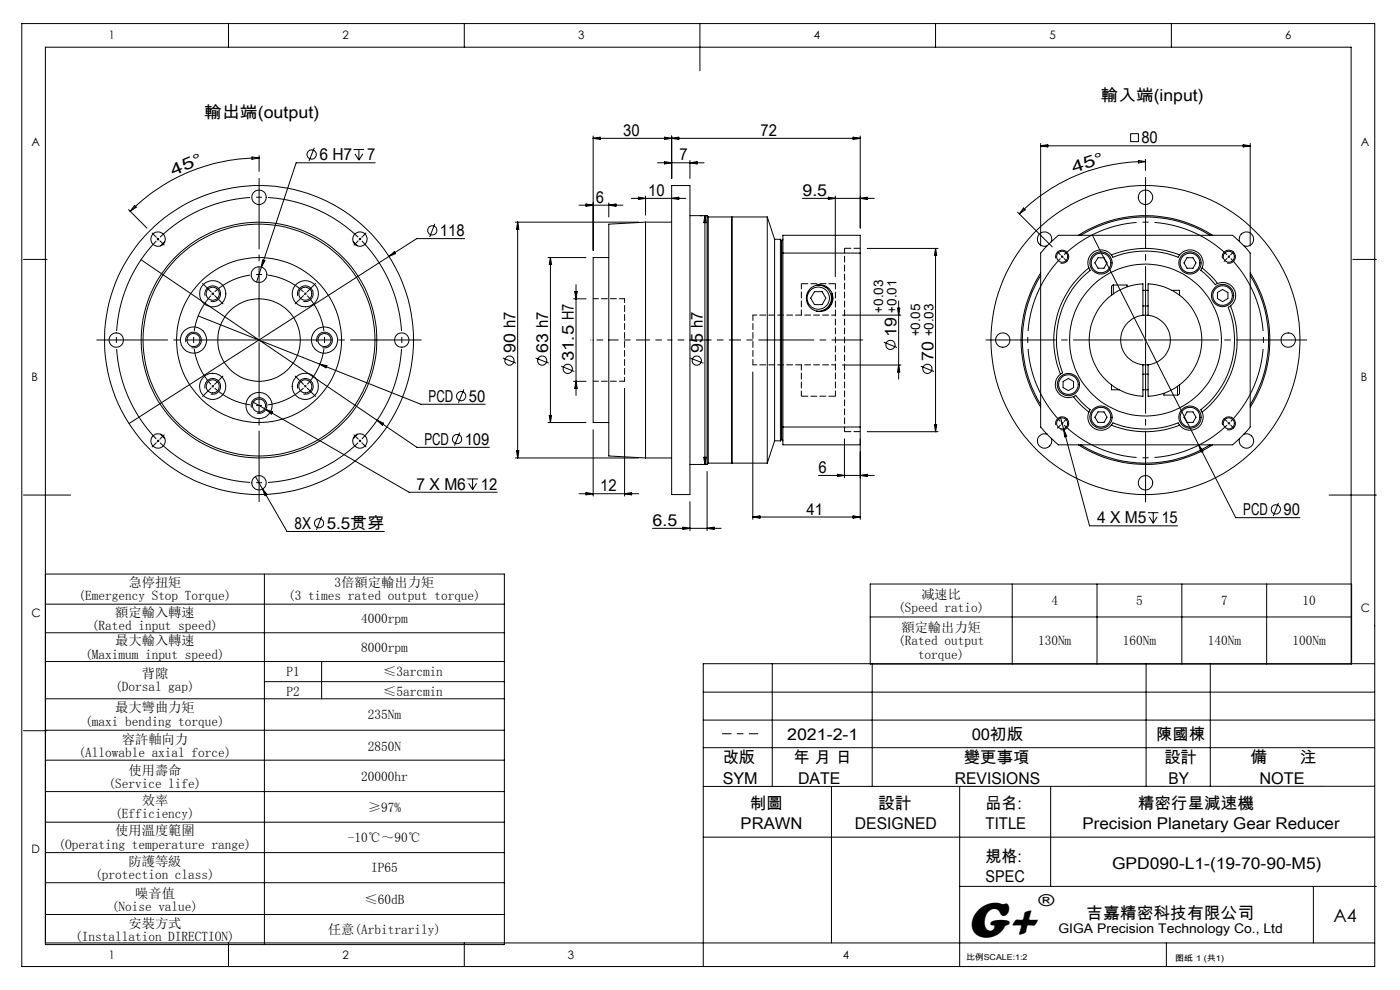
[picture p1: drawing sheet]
<svg xmlns="http://www.w3.org/2000/svg" width="297mm" height="210mm" viewBox="0 0 297 210" stroke-linecap="round" stroke-linejoin="round" font-family="sans-serif">
<g fill="none" stroke="#000" stroke-width=".21">
<path d="M4.6 5h287v200h-287zM48.5 5v5M98.5 5v5M148.5 5v10M198.5 5v5M248.5 5v5M53.4 33.3l1.6 .2-1.6 .3zM55 33.5a38.6 38.6 0 0 0-27.4 11.3M55 33v3.4M66.7 31.4l-1.2 2.8M75 31.7h2.3M75.3 32.6l.8 1.4"/>
<path d="M76.1 31.7v2.3M77 32.6l-.9 1.4M79.6 34.5h-16.8l-7.3 22.1M125.8 28.8v24.3M125.8 29.3h56.7M125.8 29.3l1.5-.2v.5zM139.5 34.5h9.9M141 34.3l1.5 .2-1.5 .3zM141 29.1v.5l3-.5v.5zM142.5 39.4h3.9v65.5h-3.9zM142.5 28.8v9M146.4 34v3.8"/>
<path d="M146.4 34.5l1.5-.2v.5zM181 29.1l1.5 .2-1.5 .3zM182.5 28.8v19.6M220.8 30.4v21.8M220.8 30.9h44.4M220.8 30.9l1.5-.2v.5zM239.9 28.4h1.6v1.6h-1.6zM241.5 34l1.5 .3-1.5 .3zM243 34.3a37.6 37.6 0 0 0-26.7 11.1M243 33.8v2.4M263.7 30.7l1.5 .2-1.5 .3zM265.2 30.4v21.8"/>
<path d="M5 55h5M27.3 44.5l3.9 3.9M28.5 43.6l.4 .3-1.3 .9zM29.9 55.1l50.1 34M33.3 50.5l.2 .2M33.5 50.7l-.2 .2M33.5 50.7l.2 .2M33.7 50.5l-.2 .2M35 51.3l-.9 .8M55.5 56.6l-1.1 3.2M55.7 55.2l.5 .1-.7 1.3zM74.9 51.3l.9 .8"/>
<path d="M82.5 54.4l-55.1 35.4M82.5 54.4l1.1-1 .3 .4zM92.3 47.5l-1.1 2.8M98.6 50.6h-10.2l-5.9 3.8M109.3 47.1h26.1M109.8 47.1l.3 1.5h-.5zM109.8 47.1v50M116.3 54.6h8M116.8 54.6v35M116.8 54.6l.2 1.5h-.5zM122.8 43.5h9.4M124.3 43.3l1.5 .2-1.5 .3z"/>
<path d="M129.2 54.6h-3.4v35h3.4M129.2 43v3M129.2 43.5l1.5-.2v.5zM133.9 42.1h11.6M135.4 41.8l1.5 .3-1.5 .2zM136.9 47.1v50M136.9 47.1l-7.7 .4v49.2l7.7 .4M136.9 47.1h5.6M136.9 41.6v4M142.5 42.1l1.5-.3v.5zM146.4 45.7h3.6M149.5 45.7v52.8"/>
<path d="M149.5 45.7l.3 1.5h-.5zM150 45.7v52.8M150 45.7l.2 .3M150.2 46v52.2M150.2 46h12.6M155.3 46v52.2M162.8 46v52.2M162.8 46l1.5 4.8M164.3 50.8v42.7M164.3 50.8h1.3M165.6 50.8v42.7M165.6 50.8l.2 .2"/>
<path d="M165.8 51v42.2M166.1 53.7v-3.8h16.4v3.8M166.1 50.8l-.3 .2M166.1 53.7h16.4M166.1 53.7v36.9M170.2 42.1h15.3M175.7 41.8l1.5 .3-1.5 .2zM177.2 41.6v17.1M182.5 42.1l1.5-.3v.5zM182.5 53.7v36.9M184 52.7h15M198.5 52.7v38.9"/>
<path d="M198.5 52.7l.2 1.5h-.5zM215.9 45l7.3 7.4M217.1 44.1l.4 .4-1.2 .9zM220.8 58.4a26.2 26.2 0 0 0 0 27.5M220.8 57.9a26.4 26.4 0 0 0 0 28.5M222.1 52.2l2.4-2.3h37l1.5 1.4 2.2 2.4v36.9l-.8 1-2.9 2.8h-37l-1.9-1.8-1.8-2v-36.9zM223 51.3a1.53 1.53 0 0 0-1.2-2.1 1.53 1.53 0 0 0-1.7 1.7 1.53 1.53 0 0 0 2 1.2M224 54.8a1.39 1.39 0 0 1 1.2-1.7 1.39 1.39 0 0 1 1.5 1.5 1.39 1.39 0 0 1-1.7 1.2M225.1 54.2l.2 .3M225.3 54.5l-.2 .1M225.3 54.5l.2 .1M225.5 54.2l-.2 .3"/>
<path d="M228.8 49.9a26.4 26.4 0 0 1 28.4 0M229.3 49.9a26.1 26.1 0 0 1 27.4 0M231 56.8a19.4 19.4 0 0 0-6 22.6M231 56.8l.3 .6a19 19 0 0 0-5.9 21.7l-.4 .3M231.7 49.8l22.6 44.6M232.9 54.7h1.3l.6 1.1-.6 1.1h-1.3l-.6-1.1zM235.8 54.1a2.77 2.77 0 0 0-3.6-.7 2.77 2.77 0 0 0-1.2 3.4M235.8 54.1a19.7 19.7 0 0 1 14.5 0M235.8 54.1l.2 .4a20.3 20.3 0 0 1 14 0l.3-.4M250.3 54.1a2.78 2.78 0 0 1 3.5-.7 2.78 2.78 0 0 1 1.2 3.4M251.8 54.7h1.3l.6 1.1-.6 1.1h-1.3l-.6-1.1zM255 56.8l2.2 2 1.1 1.3"/>
<path d="M255 56.8l-.3 .6 1.7 1.4 1.4 1.6 .5-.3M259.3 54.8a1.4 1.4 0 0 1 1.3-1.8 1.4 1.4 0 0 1 1.5 1.6 1.4 1.4 0 0 1-1.8 1.2M263 51.3a1.53 1.53 0 0 1 1.2-2.1 1.53 1.53 0 0 1 1.7 1.7 1.53 1.53 0 0 1-2 1.2M265.2 58.4a26 26 0 0 1 0 27.5M265.2 57.9a26.3 26.3 0 0 1 0 28.5M287 55h5M39.4 72.6a1.66 1.66 0 0 1 1.5-2.1 1.66 1.66 0 0 1 1.8 1.8 1.66 1.66 0 0 1-2.1 1.5M42.1 67l47.2 18.8h13.6M43.5 62.8a1.67 1.67 0 0 1 1.5-2.2 1.67 1.67 0 0 1 1.8 1.9 1.67 1.67 0 0 1-2.1 1.4M44.9 62.1l.2 .2M45.1 62.3l-.2 .2M45.1 62.3l.2 .2"/>
<path d="M45.3 62.1l-.2 .2M63.1 62.8a1.67 1.67 0 0 1 1.5-2.2 1.67 1.67 0 0 1 1.8 1.8 1.67 1.67 0 0 1-2.1 1.5M67.2 72.6a1.67 1.67 0 0 1 1.5-2.1 1.67 1.67 0 0 1 1.8 1.8 1.67 1.67 0 0 1-2.1 1.5M67.8 77.2l1.6 .4-.3 .4zM106.7 75.9l2.8 1.1M113.6 75.9l2.8 1.1M119 77.7l2.8 1.1M121.7 63.4h2.6M121.9 61.9h.5l-.2 1.5zM122.2 60.4v23.5M146.4 75.9l2.8 1.1M159.7 78.9v31.3"/>
<path d="M172.8 61.9h1.6l.8 1.3-.8 1.4h-1.6l-.8-1.4zM173.2 60.5a2.78 2.78 0 0 1 3.2 2.7 2.78 2.78 0 0 1-3.2 2.8M175 60.8h.4M176.5 62.2a3.3 3.3 0 0 1-1.7 3.7M178.7 66.8h12.4M178.7 77.4h12.4M187.5 72.6l2.8 1.1M190.4 65.4h.5l-.3 1.4zM190.6 63.8v16.6M190.6 77.4l.3 1.5h-.5zM195.3 77.7l2.8 1.1M225 79.4a2.77 2.77 0 0 0-.7 3.6 2.77 2.77 0 0 0 3.4 1.1"/>
<path d="M236.2 60.5l-.4 .3v1.8M236.2 60.5h2.9v.3M236.2 60.5v1.8M242.5 66.9v-6.7a11.9 11.9 0 0 0-11.4 11.9 11.9 11.9 0 0 0 11.4 12v-6.7M242.5 66.9a5.3 5.3 0 0 0-4.8 5.2 5.3 5.3 0 0 0 4.8 5.3M242.5 66.9h1.1M242.5 77.4h1.1M242.5 61.6h1.1M242.5 79.4h1.1M242.5 64.9h1.1M243.6 66.9a5.3 5.3 0 0 1 4.7 5.2 5.3 5.3 0 0 1-4.7 5.3M243.6 66.9v-6.7a11.9 11.9 0 0 1 11.4 11.9 11.9 11.9 0 0 1-11.4 12v-6.7"/>
<path d="M248.6 61.6h1.6v1M258.3 62l1.1-.6 1.1 .6v1.3l-1.1 .7-1.1-.7zM258.3 60.1a2.77 2.77 0 0 1 3.5 1.2 2.77 2.77 0 0 1-.7 3.6M261.1 64.9a19.4 19.4 0 0 1-6.1 22.5M261.1 64.9l-.5 .2a19.2 19.2 0 0 1-5.8 21.9l.2 .4M34.1 92.1l.9 .9M43.5 82.4a1.67 1.67 0 0 1 1.5-2.1 1.67 1.67 0 0 1 1.8 1.8 1.67 1.67 0 0 1-2.1 1.5M53.3 86.5a1.67 1.67 0 0 1 1.5-2.1 1.67 1.67 0 0 1 1.8 1.8 1.67 1.67 0 0 1-2.1 1.4M53.5 85.2l33.3 19.2h18.7M56.4 86.8l1.4 .6-.2 .4zM63.1 82.4a1.67 1.67 0 0 1 1.5-2.1 1.67 1.67 0 0 1 1.8 1.8 1.67 1.67 0 0 1-2.1 1.5M75.8 92.1l-.9 .9"/>
<path d="M80 89.1l8.4 5.8h15.4M80 89.1l1.4 .7-.3 .4zM97.5 91.7l-1.1 2.8M98.4 82.6l-1.1 2.8M109.3 97.1h26.1M109.6 95.6h.5l-.3 1.5zM116.3 89.6h8M116.5 88.1h.5l-.2 1.5zM121.7 80.9h2.6M122.2 80.9l.2 1.5h-.5zM125.8 91.1v14.1M132.5 82.4v22.8"/>
<path d="M136.9 97.1h5.6M146.4 98.5h3.6M149.3 97h.5l-.3 1.5zM150.2 98.2h12.6M150.2 98.2l-.2 .3M164.3 93.5l-1.5 4.7M164.3 93.5h1.3M165.8 93.2l-.2 .3M165.8 93.2l.3 .3M166.1 90.6v3.8h16.4v-3.8M166.1 90.6h16.4M179.1 93.1v8.2"/>
<path d="M182.5 93.1v17.1M184 91.6h15M198.2 90.1h.5l-.2 1.5zM222.1 92.1a1.53 1.53 0 0 0-2 1.2 1.53 1.53 0 0 0 1.7 1.7 1.53 1.53 0 0 0 1.2-2M224 90.2a1.38 1.38 0 0 1 1.2-1.8 1.38 1.38 0 0 1 1.5 1.5 1.38 1.38 0 0 1-1.7 1.2M225 88.5l.7 2.6M225.5 80.9l1.2-.6 1.1 .6v1.3l-1.1 .7-1.2-.7zM225.7 91.1l5.4 20.4h18.7M225.7 91.1l.6 1.4-.5 .2zM227.7 84.1l1.1 1.4 2.2 1.9M227.7 84.1l.5-.2 1.5 1.6 1.6 1.4-.3 .5M228.8 94.4a26.4 26.4 0 0 0 28.4 0"/>
<path d="M229.3 94.4a26.1 26.1 0 0 0 27.4 0M231 87.4a2.78 2.78 0 0 0 1.2 3.5 2.78 2.78 0 0 0 3.6-.7M232.9 87.4h1.3l.6 1.1-.6 1.1h-1.3l-.6-1.1zM235.8 90.2a19.7 19.7 0 0 0 14.5 0M235.8 90.2l.2-.4a20.3 20.3 0 0 0 14 0l.3 .4M235.8 81.7v1h1.6M242.5 82.7h1.1M246.9 83.4v.4h2.9M249.8 81.9v1.9M250.2 81.7v1.8l-.4 .3M251.8 87.4h1.3l.6 1.1-.6 1.1h-1.3l-.6-1.1zM254.3 94.4l7.8 15.4h13.7"/>
<path d="M254.3 94.4l.9 1.2-.4 .3zM255 87.4a2.78 2.78 0 0 1-1.1 3.5 2.78 2.78 0 0 1-3.6-.7M259.3 90.2a1.39 1.39 0 0 1 1.3-1.8 1.39 1.39 0 0 1 1.5 1.5 1.39 1.39 0 0 1-1.8 1.2M263.9 92.1a1.53 1.53 0 0 1 2 1.2 1.53 1.53 0 0 1-1.7 1.7 1.53 1.53 0 0 1-1.2-2M5 105h10M54.2 101.1l1.5 2.6M55.7 103.7l5.2 9h20.6M55.7 103.7l1 1.2-.5 .3zM68.2 109.6l-1.1 2.8M99.1 101.6h2.3M99.4 102.5l.9 1.3M100.3 101.6v2.2"/>
<path d="M101.1 102.5l-.8 1.3M122.8 104.7h12.7M124.3 104.5l1.5 .2-1.5 .3zM132.5 104.7l1.5-.2v.5zM138.4 112.1h14.6M144.9 111.8l1.5 .3-1.5 .2zM146.4 106.4v6.2M150 100v12.6M150 112.1l1.5-.3v.5zM159.7 109.7h22.8M159.7 109.7l1.5-.3v.5zM173.6 100.9h11.9"/>
<path d="M177.7 100.6l1.4 .3-1.4 .2zM181 109.4l1.5 .3-1.5 .2zM182.5 100.9l1.5-.3v.5zM243.5 108.8h2.2M243.8 109.6l.9 1.4M244.7 108.8v2.2M245.5 109.6l-.8 1.4M271.2 106.7l-1.1 2.8M282 105h10M9.6 128.2h97.4M9.6 134.2h97.4M9.6 121.8h97.4v78.6h-97.4v-190.4h277v130.8"/>
<path d="M56.1 121.8v78.6M184.6 123.9h102.1v17h-102.1zM184.6 130.9h102.1M214.7 123.9v17M232.7 123.9v17M250.7 123.9v17M268.7 123.9v17M5 155h5M9.6 140.3h97.4M9.6 148.2h97.4M9.6 154.9h97.4M56.1 144.6h50.9"/>
<path d="M68.2 140.3v7.9M149.2 152.7h142.4M149.2 146.8h142.4M149.2 158.6h142.4M163.8 140.8v26M185 140.8v26M243.1 140.8v26M256.8 140.8v26M291.6 140.8h-142.4v64.2M9.6 161.2h97.4M9.6 167.9h97.4M9.6 174.4h97.4"/>
<path d="M149.2 177.6h142.4M176.4 166.8v33.2M203.6 166.8v38.2M222.9 166.8v21.2M291.6 166.8h-142.4M9.6 180.9h97.4M9.6 187.2h97.4M9.6 194h97.4M203.6 188h88.4M278.6 188v12M9.6 200h282M48.5 200v5"/>
<path d="M98.5 200v5M247.4 200v5"/>
<circle cx="66.1" cy="32.8" r=".99"/>
<circle cx="33.5" cy="50.7" r="1.53"/>
<circle cx="55" cy="41.8" r="1.53"/>
<circle cx="55" cy="58.3" r="1.67"/>
<circle cx="76.4" cy="50.7" r="1.53"/>
<circle cx="91.7" cy="48.9" r=".98"/>
<circle cx="225.3" cy="54.5" r="1.16"/>
<circle cx="233.6" cy="55.8" r="2.09"/>
<circle cx="233.6" cy="55.8" r="2.37"/>
<circle cx="243" cy="41.8" r="1.53"/>
<circle cx="252.4" cy="55.8" r="2.37"/>
<circle cx="252.4" cy="55.8" r="2.08"/>
<circle cx="260.7" cy="54.5" r="1.17"/>
<circle cx="24.7" cy="72.1" r="1.53"/>
<circle cx="41" cy="72.1" r="1.39"/>
<circle cx="41.1" cy="72.1" r="2.79"/>
<circle cx="45.1" cy="62.3" r="2.78"/>
<circle cx="45.1" cy="62.3" r="1.39"/>
<circle cx="54.9" cy="72.1" r="25"/>
<circle cx="54.9" cy="72.1" r="32.8"/>
<circle cx="54.9" cy="72.1" r="17.5"/>
<circle cx="55" cy="72.1" r="8.8"/>
<circle cx="55" cy="72.1" r="24.6"/>
<circle cx="64.8" cy="62.3" r="1.38"/>
<circle cx="64.8" cy="62.3" r="2.77"/>
<circle cx="68.8" cy="72.1" r="1.38"/>
<circle cx="68.8" cy="72.1" r="2.78"/>
<circle cx="85.2" cy="72.1" r="1.53"/>
<circle cx="108.1" cy="76.5" r=".98"/>
<circle cx="115" cy="76.5" r=".98"/>
<circle cx="120.4" cy="78.2" r=".99"/>
<circle cx="147.8" cy="76.5" r=".99"/>
<circle cx="173.6" cy="63.2" r="2.37"/>
<circle cx="173.9" cy="63.2" r="2.83"/>
<circle cx="188.9" cy="73.1" r=".98"/>
<circle cx="196.7" cy="78.2" r=".98"/>
<circle cx="212.7" cy="72.1" r="1.53"/>
<circle cx="243" cy="72.1" r="32.8"/>
<circle cx="243" cy="72.1" r="16.1"/>
<circle cx="259.4" cy="62.7" r="2.37"/>
<circle cx="259.4" cy="62.7" r="2.08"/>
<circle cx="273.3" cy="72.1" r="1.53"/>
<circle cx="33.5" cy="93.6" r="1.53"/>
<circle cx="45.1" cy="82" r="2.77"/>
<circle cx="45.1" cy="82" r="1.39"/>
<circle cx="54.9" cy="86" r="1.38"/>
<circle cx="55" cy="86" r="2.78"/>
<circle cx="64.8" cy="81.9" r="2.78"/>
<circle cx="64.8" cy="82" r="1.4"/>
<circle cx="76.4" cy="93.5" r="1.52"/>
<circle cx="97" cy="93.2" r=".98"/>
<circle cx="97.8" cy="84" r=".99"/>
<circle cx="225.3" cy="89.8" r="1.16"/>
<circle cx="226.6" cy="81.6" r="2.09"/>
<circle cx="226.7" cy="81.6" r="2.36"/>
<circle cx="233.6" cy="88.5" r="2.09"/>
<circle cx="233.6" cy="88.5" r="2.36"/>
<circle cx="252.4" cy="88.5" r="2.08"/>
<circle cx="252.5" cy="88.5" r="2.36"/>
<circle cx="260.7" cy="89.8" r="1.17"/>
<circle cx="54.9" cy="102.4" r="1.53"/>
<circle cx="67.7" cy="111" r=".98"/>
<circle cx="243" cy="102.4" r="1.53"/>
<circle cx="270.7" cy="108.1" r=".99"/>
</g>
<g fill="none" stroke="#000" stroke-width=".21" stroke-dasharray="30.5 1.3 1.3 1.3" stroke-linecap="butt">
<path d="M76.4 50.7l-.2-.2M76.4 50.7l.2 .2M260.7 54.4l-.2-.2M260.7 54.4l.2 .2M64.8 62.3l-.2-.2M64.8 62.3l.2 .2M33.6 93.5l.2 .2M33.6 93.5l-.2-.2M45.1 81.9l.2 .2M45.1 81.9l-.2-.2M64.8 81.9l.2-.2M64.8 81.9l-.2 .2"/>
<path d="M76.4 93.5l.2-.2M76.4 93.5l-.2 .2M225.3 89.8l.2 .2M225.3 89.8l-.1-.2M260.7 89.8l.2-.2M260.7 89.8l-.2 .2"/>
</g>
<path d="M225 54.8a25 25 0 0 0 0 34.6M260.3 54a25 25 0 0 0-34.6 0M225.7 90.2a25 25 0 0 0 34.6 0M261.1 89.4a25 25 0 0 0 0-34.6" fill="none" stroke="#000" stroke-width=".21" stroke-dasharray="30.5 1.3 1.3 1.3" stroke-dashoffset="13.3" stroke-linecap="butt"/>
<path d="M33.2 51.1a30.3 30.3 0 0 0 0 42M76 50.3a30.3 30.3 0 0 0-42 0M34 93.9a30.3 30.3 0 0 0 42 0M76.8 93.1a30.3 30.3 0 0 0 0-42" fill="none" stroke="#000" stroke-width=".21" stroke-dasharray="30.5 1.3 1.3 1.3" stroke-dashoffset="9.2" stroke-linecap="butt"/>
<path d="M44.8 62.7a13.9 13.9 0 0 0 0 18.8M64.4 61.9a13.9 13.9 0 0 0-18.9 0M45.5 82.3a13.9 13.9 0 0 0 18.9 0M65.2 81.5a13.9 13.9 0 0 0 0-18.8" fill="none" stroke="#000" stroke-width=".21" stroke-dasharray="30.5 1.3 1.3 1.3" stroke-dashoffset="22" stroke-linecap="butt"/>
<path d="M150.3 72.1h5" fill="none" stroke="#000" stroke-width=".21" stroke-dasharray="30.5 1.3 1.3 1.3" stroke-dashoffset="29.9"/>
<g fill="none" stroke="#000" stroke-width=".21" stroke-dasharray="30.5 1.3 1.3 1.3">
<path d="M33.2 50.3l-.9-.9M33.9 51.1l.9 .9M76 51.1l-.9 .9M76.4 50.7l.2-.2M76.4 50.7l-.2 .2M76.8 50.3l.9-.9M225 54l-.7-.6M225.7 54.8l.7 .7M260.3 54.8l-.6 .7M260.7 54.4l.2-.2M260.7 54.4l-.2 .2M261.1 54l.6-.6"/>
<path d="M44.8 61.9l-1.8-1.8M45.5 62.7l1.8 1.8M55 72.1v-.3M55 72.1h-.3M55 72.1v.3M55 72.1h.2M64.4 62.7l-1.8 1.8M64.8 62.3l.2-.2M64.8 62.3l-.2 .2M65.2 61.9l1.7-1.8M150 72.1h.3M150 72.1h-3.6"/>
<path d="M162.8 72.1h1.5M165.6 72.1h-1.3M165.6 72.1h.2M166.1 72.1h-.3M243 72.1v-.3M243 72.1h-.3M243 72.1v.3M243 72.1h.3M33.2 93.9l-.9 .9M33.6 93.5l-.2 .2M33.6 93.5l.2-.2M33.9 93.1l.9-.9"/>
<path d="M44.8 82.3l-1.8 1.8M45.1 81.9l-.2 .2M45.1 81.9l.2-.2M45.5 81.5l1.8-1.7M64.4 81.5l-1.8-1.7M64.8 81.9l.2 .2M64.8 81.9l-.2-.2M65.2 82.3l1.7 1.8M76 93.1l-.9-.9M76.4 93.5l.2 .2M76.4 93.5l-.2-.2M76.8 93.9l.9 .9"/>
<path d="M225 90.2l-.7 .6M225.3 89.8l-.1 .2M225.3 89.8l.2-.2M225.7 89.4l.7-.6M260.3 89.4l-.6-.6M260.7 89.8l.2 .2M260.7 89.8l-.2-.2M261.1 90.2l.6 .6"/>
</g>
<path d="M146.4 72.1h-3.9" fill="none" stroke="#000" stroke-width=".21" stroke-dasharray="30.5 1.3 1.3 1.3" stroke-dashoffset="30.4"/>
<path d="M142.5 72.1h-5.6" fill="none" stroke="#000" stroke-width=".21" stroke-dasharray="30.5 1.3 1.3 1.3" stroke-dashoffset="29.6"/>
<path d="M136.9 72.1h-7.7" fill="none" stroke="#000" stroke-width=".21" stroke-dasharray="30.5 1.3 1.3 1.3" stroke-dashoffset="28.5"/>
<path d="M129.2 72.1h-3.9" fill="none" stroke="#000" stroke-width=".21" stroke-dasharray="30.5 1.3 1.3 1.3" stroke-dashoffset="30.5"/>
<path d="M183 72.1h-16.9" fill="none" stroke="#000" stroke-width=".21" stroke-dasharray="30.5 1.3 1.3 1.3" stroke-dashoffset="23.9"/>
<path d="M162.8 72.1h-7.5M153.3 155.6h7.5" fill="none" stroke="#000" stroke-width=".21" stroke-dasharray="30.5 1.3 1.3 1.3" stroke-dashoffset="28.6"/>
<path d="M132.5 63.4v17.5M159.7 77.4h17.5M177.2 66.8h-17.5" fill="none" stroke="#000" stroke-width=".21" stroke-dasharray="1.3 .6" stroke-dashoffset=".5"/>
<path d="M132.5 63.4h-6.7M170 60.2v6.6M170 77.4v6.6M125.8 80.9h6.7M179.2 91.6v-38.9" fill="none" stroke="#000" stroke-width=".21" stroke-dasharray="1.3 .6" stroke-dashoffset=".2"/>
<path d="M182.5 52.7h-3.3M170 60.2h7.2M177.2 84h-7.2M179.2 91.6h3.3" fill="none" stroke="#000" stroke-width=".21" stroke-dasharray="1.3 .6" stroke-dashoffset="-.1"/>
<path d="M159.7 77.4v-10.6M177.2 84v-23.8" fill="none" stroke="#000" stroke-width=".21" stroke-dasharray="1.3 .6" stroke-dashoffset=".1"/>
<path d="M54.4 72.1h-33.9M243 71.6v-34" fill="none" stroke="#000" stroke-width=".21" stroke-dasharray="30.5 1.3 1.3 1.3" stroke-dashoffset="15.4"/>
<path d="M242.5 72.1h-33.3" fill="none" stroke="#000" stroke-width=".21" stroke-dasharray="30.5 1.3 1.3 1.3" stroke-dashoffset="15.7"/>
<path d="M55 71.6v-33.7M55 72.7v33.7M55.5 72.1h33.9M243 72.7v33.8" fill="none" stroke="#000" stroke-width=".21" stroke-dasharray="30.5 1.3 1.3 1.3" stroke-dashoffset="15.5"/>
<path d="M243.6 72.1h33.6" fill="none" stroke="#000" stroke-width=".21" stroke-dasharray="30.5 1.3 1.3 1.3" stroke-dashoffset="15.6"/>
<text font-size="11" x="205.1" y="198.7">G+</text>
<text font-size="3.9" x="282.9" y="195.5">A4</text>
<g font-size="3.5">
<text x="233.5" y="21.4">輸入端(input)</text>
<text x="43.3" y="25">輸出端(output)</text>
<text x="132.2" y="28.8">30</text>
<text x="161.3" y="28.8">72</text>
<text x="67.7" y="34">6 H7</text>
<text x="77.9" y="34">7</text>
<text x="144.2" y="34">7</text>
<text x="242.1" y="30.4">80</text>
<text x="36.8" y="37.3" transform="rotate(-22 36.8 37.3)">4 5 °</text>
<text x="137.5" y="41.6">10</text>
<text x="170.2" y="41.6">9.5</text>
<text x="227.8" y="36.7" transform="rotate(-18 227.8 36.7)">4 5 °</text>
<text x="126.4" y="43">6</text>
<text x="93.3" y="50.1">118</text>
<text x="190.2" y="71.5" transform="rotate(-90 190.2 71.5)">19</text>
<text x="109.3" y="74.9" transform="rotate(-90 109.3 74.9)">90 h7</text>
<text x="116.3" y="74.9" transform="rotate(-90 116.3 74.9)">63 h7</text>
<text x="121.7" y="76.6" transform="rotate(-90 121.7 76.6)">31.5 H7</text>
<text x="149.1" y="74.9" transform="rotate(-90 149.1 74.9)">95 h7</text>
<text x="198" y="76.6" transform="rotate(-90 198 76.6)">70</text>
<text x="90.9" y="85.3">PCD</text>
<text x="99.5" y="85.3">50</text>
<text x="90" y="94.4">PCD</text>
<text x="98.6" y="94.4">109</text>
<text x="173.7" y="100.3">6</text>
<text x="88.4" y="103.9">7 X M6</text>
<text x="102" y="103.9">12</text>
<text x="127.3" y="104.2">12</text>
<text x="62.5" y="112.2">8X</text>
<text x="69.3" y="112.2">5.5贯穿</text>
<text x="138.5" y="111.6">6.5</text>
<text x="171.1" y="109.2">41</text>
<text x="232.8" y="111">4 X M5</text>
<text x="246.4" y="111">15</text>
<text x="263.7" y="109.3">PCD</text>
<text x="272.3" y="109.3">90</text>
<text x="220.3" y="192.2">®</text>
<text x="230.5" y="194.8">吉嘉精密科技有限公司</text>
</g>
<g font-size="3.4">
<text x="153.3" y="161.9">改版</text>
<text x="167" y="157">2021-2-1</text>
<text x="168.4" y="161.9">年 月 日</text>
<text x="204.5" y="161.9">變更事項</text>
<text x="206.1" y="157">00初版</text>
<text x="245.3" y="157">陳國棟</text>
<text x="247" y="161.9">設計</text>
<text x="265.3" y="161.9">備</text>
<text x="275.7" y="161.9">注</text>
<text x="153.3" y="166.2">SYM</text>
<text x="169.3" y="166.2">DATE</text>
<text x="202.6" y="166.2">REVISIONS</text>
<text x="247.9" y="166.2">BY</text>
<text x="267.2" y="166.2">NOTE</text>
<text x="159.1" y="171.6">制圖</text>
<text x="186.3" y="171.6">設計</text>
<text x="209.1" y="171.6">品名:</text>
<text x="241.4" y="171.6">精密行星減速機</text>
<text x="157.1" y="175.9">PRAWN</text>
<text x="181.3" y="175.9">DESIGNED</text>
<text x="209.1" y="175.9">TITLE</text>
<text x="229.6" y="175.9">Precision Planetary Gear Reducer</text>
<text x="209.1" y="182.9">規格:</text>
<text x="235.9" y="184.4">GPD090-L1-(19-70-90-M5)</text>
<text x="209.1" y="187.2">SPEC</text>
</g>
<g font-size="2.8">
<text x="187.4" y="66.3" transform="rotate(-90 187.4 66.3)">+0.03</text>
<text x="190.2" y="66.3" transform="rotate(-90 190.2 66.3)">+0.01</text>
<text x="195.2" y="71.4" transform="rotate(-90 195.2 71.4)">+0.05</text>
<text x="198" y="71.4" transform="rotate(-90 198 71.4)">+0.03</text>
<text x="27.2" y="124.6">急停扭矩</text>
<text x="71" y="124.6">3倍額定輸出力矩</text>
<text x="16.7" y="127.4">(Emergency Stop Torque)</text>
<text x="24.4" y="130.8">額定輸入轉速</text>
<text x="61.1" y="127.4">(3 times rated output torque)</text>
<text x="190.5" y="129.8">(Speed ratio)</text>
<text x="195.5" y="127">减速比</text>
<text x="223" y="128.4">4</text>
<text x="241" y="128.4">5</text>
<text x="259" y="128.4">7</text>
<text x="276.3" y="128.4">10</text>
<text x="19.5" y="133.6">(Rated input speed)</text>
<text x="24.4" y="136.9">最大輸入轉速</text>
<text x="76.6" y="132.2">4000rpm</text>
<text x="190.5" y="136.9">(Rated output</text>
<text x="191.2" y="134">額定輸出力矩</text>
<text x="220.2" y="136.9">130Nm</text>
<text x="238.2" y="136.9">160Nm</text>
<text x="256.2" y="136.9">140Nm</text>
<text x="274.2" y="136.9">100Nm</text>
<text x="18.1" y="139.7">(Maximum input speed)</text>
<text x="30.1" y="143.9">背隙</text>
<text x="60.8" y="143.5">P1</text>
<text x="76.6" y="138.3">8000rpm</text>
<text x="81.3" y="143.5">≤3arcmin</text>
<text x="194.7" y="139.7">torque)</text>
<text x="24.4" y="146.7">(Dorsal gap)</text>
<text x="60.8" y="147.6">P2</text>
<text x="81.3" y="147.6">≤5arcmin</text>
<text x="18.1" y="154">(maxi bending torque)</text>
<text x="24.4" y="151.1">最大彎曲力矩</text>
<text x="78" y="152.5">235Nm</text>
<text x="16.7" y="160.7">(Allowable axial force)</text>
<text x="25.8" y="157.8">容許軸向力</text>
<text x="78" y="159.2">2850N</text>
<text x="23" y="167.2">(Service life)</text>
<text x="27.2" y="164.4">使用壽命</text>
<text x="76.6" y="165.8">20000hr</text>
<text x="24.4" y="173.6">(Efficiency)</text>
<text x="30.1" y="170.7">效率</text>
<text x="78" y="172.2">≥97%</text>
<text x="24.4" y="177.2">使用溫度範圍</text>
<text x="73.8" y="178.6">-10℃～90℃</text>
<text x="12.4" y="180">(Operating temperature range)</text>
<text x="27.2" y="183.6">防護等級</text>
<text x="78.7" y="185.1">IP65</text>
<text x="20.2" y="186.5">(protection class)</text>
<text x="28.7" y="190.4">噪音值</text>
<text x="77.3" y="191.8">≤60dB</text>
<text x="23.7" y="193.2">(Noise value)</text>
<text x="27.2" y="196.8">安裝方式</text>
<text x="224.5" y="197.8">GIGA Precision Technology Co., Ltd</text>
<text x="16" y="199.6">(Installation DIRECTION)</text>
<text x="69.6" y="198.2">任意(Arbitrarily)</text>
</g>
<g font-size="2.5">
<text x="23.1" y="8.4">1</text>
<text x="72.7" y="8.4">2</text>
<text x="122.7" y="8.4">3</text>
<text x="172.7" y="8.4">4</text>
<text x="222.7" y="8.4">5</text>
<text x="272.7" y="8.4">6</text>
<text x="6.7" y="30.9">A</text>
<text x="288.7" y="30.9">A</text>
<text x="6.7" y="80.9">B</text>
<text x="288.7" y="80.9">B</text>
<text x="6.7" y="130.9">C</text>
<text x="288.7" y="129.9">C</text>
<text x="6.7" y="180.9">D</text>
<text x="23.1" y="203.4">1</text>
<text x="72.7" y="203.4">2</text>
<text x="120.5" y="203.4">3</text>
<text x="178.8" y="203.4">4</text>
</g>
<g font-size="1.7">
<text x="204.9" y="203.7">比例SCALE:1:2</text>
<text x="249.3" y="203.8">图纸 1 (共1)</text>
</g>
</svg>
